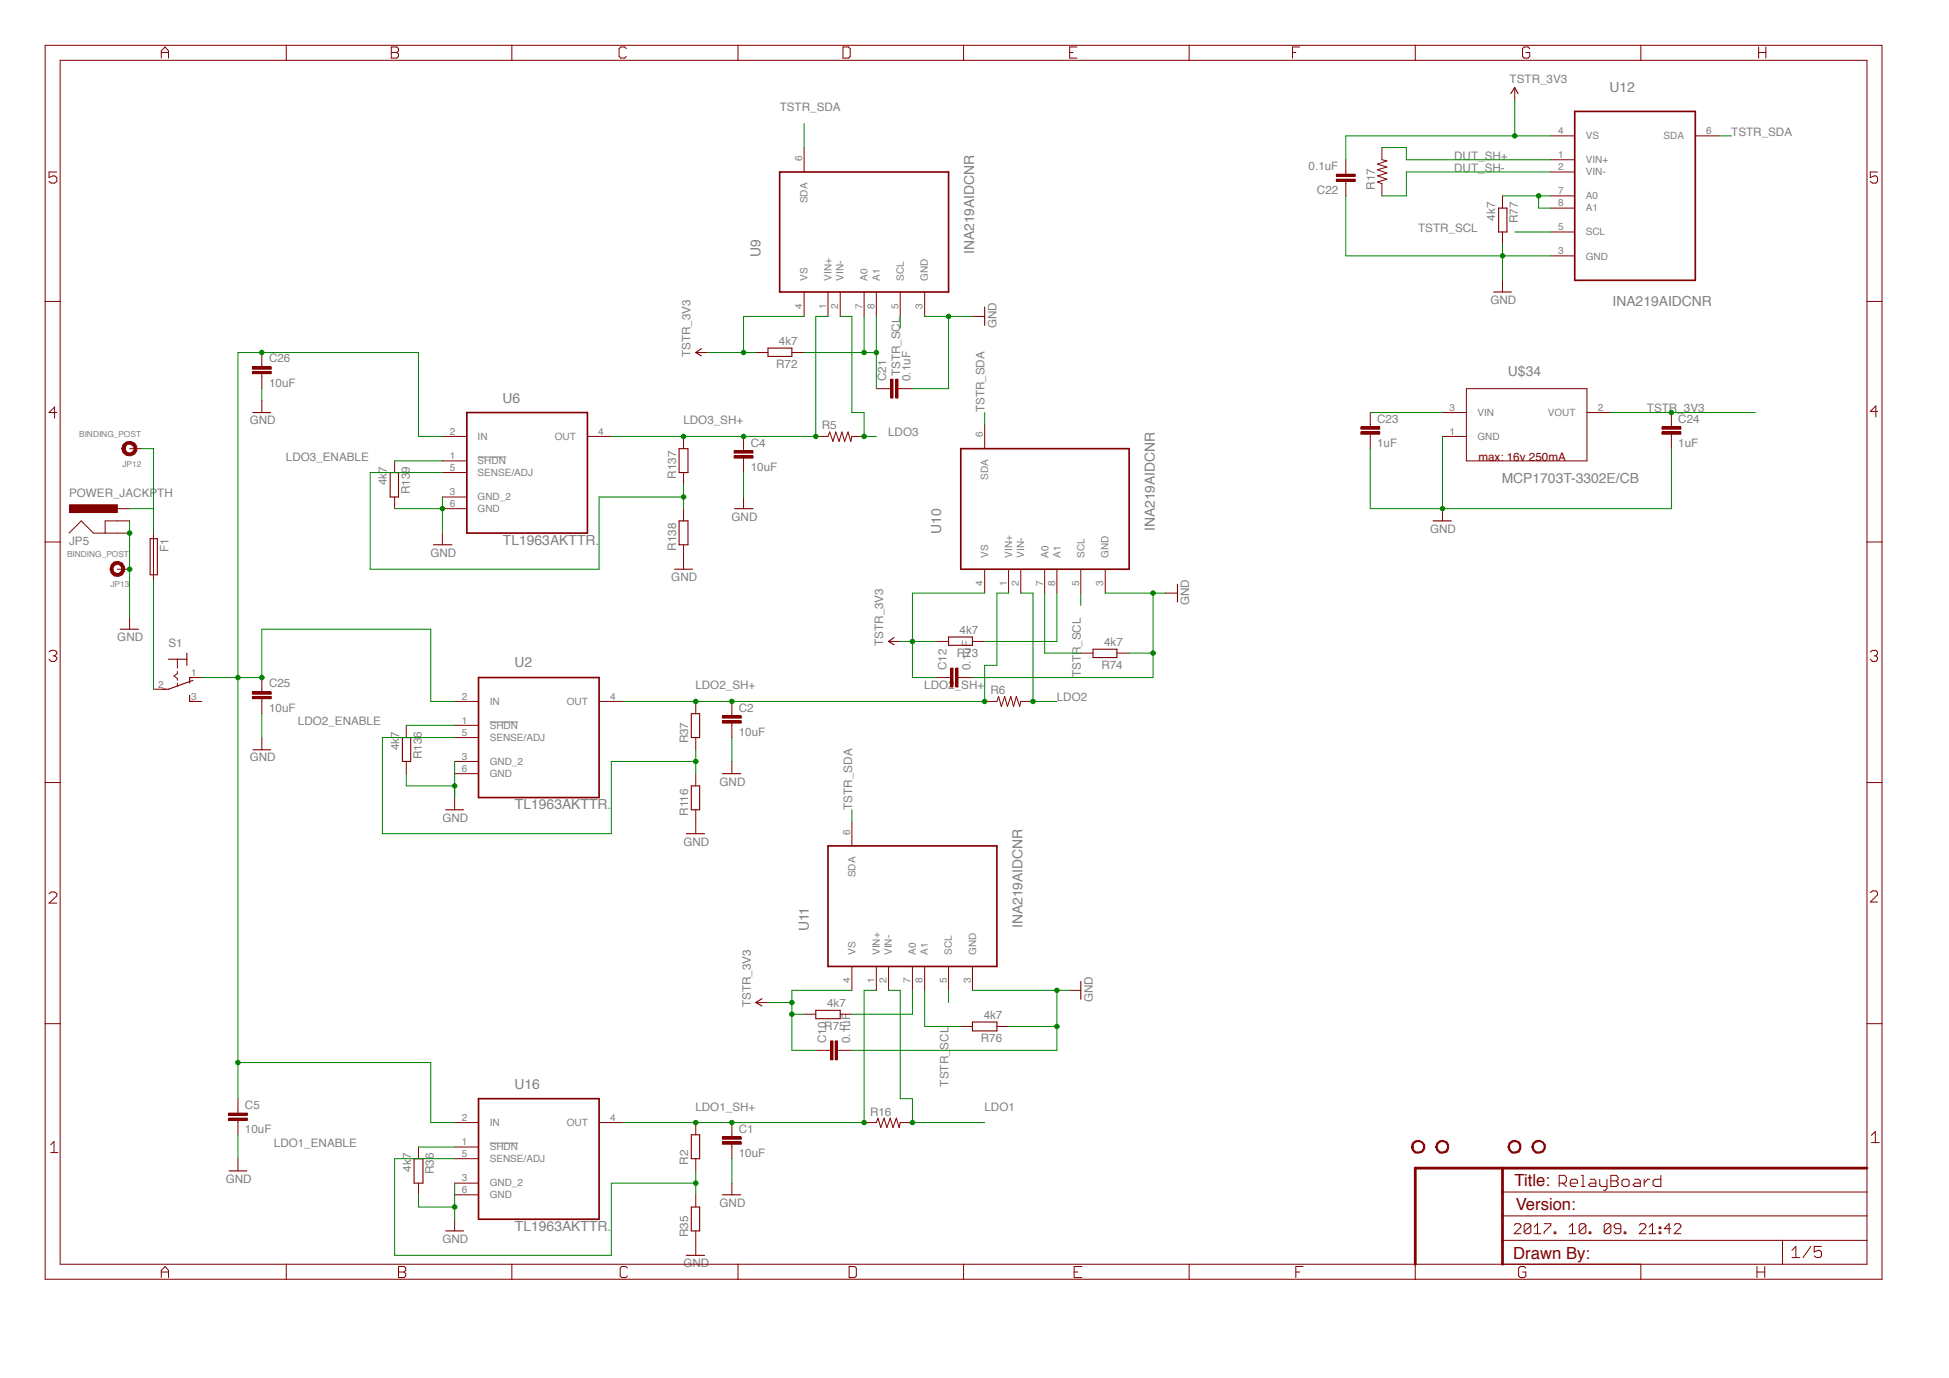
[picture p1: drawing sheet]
<svg xmlns="http://www.w3.org/2000/svg" width="297mm" height="210mm" viewBox="0 0 297 210" stroke-linecap="round" stroke-linejoin="round" font-family="sans-serif">
<path d="M72.8 69.6h4.4M74.6 110h4.3M74.6 174.2h4.3" fill="none" stroke="#808080" stroke-width=".15"/>
<path d="M34.9 178.4h2.7" fill="none" stroke="#820000" stroke-width=".17"/>
<path d="M17.9 79.4h-1.9v1.8M10.5 81.2l1.9-1.8 1.8 1.8h3.7M36.3 176.6v1.8" fill="none" stroke="#820000" stroke-width=".15"/>
<path d="M10.6 76.9h7.3v1.2h-7.3z" fill="#820000"/>
<g fill="none" stroke="#820000" stroke-width=".15">
<path d="M6.9 6.9h279.9v188.1h-279.9zM9.2 9.2h275.3v183.5h-275.3zM24.6 8.9v-1.1l.6-.6 .5 .6v1.1M24.6 8h1.1M43.6 6.9v2.3M59.6 7.2h.9l.2 .2v.4l-.2 .2 .2 .3v.3l-.2 .3h-.9zM59.6 8h.9M78 6.9v2.3M95.4 7.4l-.2-.2h-.6l-.3 .2v1.2l.3 .3h.6l.2-.3M112.5 6.9v2.3M128.5 7.2h.8l.3 .2v1.2l-.3 .3h-.8zM146.8 6.9v2.3"/>
<path d="M163 8h.5M164.1 7.2h-1.1v1.7h1.1M181.2 6.9v2.3M197 8h.5M198.1 7.2h-1.1v1.7M215.7 6.9v2.3M230.8 13.3v1.9M233.1 7.4l-.2-.2h-.6l-.3 .2v1.2l.3 .3h.6l.2-.3v-.6h-.6M250 6.9v2.3M268 7.2v1.7M268 8h1.1M269.1 7.2v1.7"/>
<path d="M8.7 26.2h-1.2v.9l.6-.3h.2l.4 .3v.5l-.4 .3h-.5l-.3-.3M122.5 22.5v3.7M203.6 26.5h2.9v.4h-2.9zM203.6 27.3h2.9v.3h-2.9zM205.1 24.3v2.2M205.1 27.6v2.3M210.6 22.5v1.8l.7 .2-1.4 .5 1.4 .4-1.4 .5 1.4 .5-1.4 .4 1.4 .5-1.4 .4 .7 .3v1.9M236.3 20.7h3.7M236.3 24.3h3.7M236.3 26.2h3.7M236.3 29.9h3.7M236.3 31.7h3.7"/>
<path d="M236.3 35.4h3.7M236.3 39h3.7M258.3 20.7h3.7M286.1 26.2h-1.1v.9l.6-.3h.3l.2 .3v.5l-.2 .3h-.6l-.3-.3M6.9 45.9h2.3M38.5 56.6h2.8v.3h-2.8zM38.5 55.9h2.8v.4h-2.8zM39.9 53.7v2.2M39.9 57v2.2M106 53.7h1.8M122.5 44.5v3.7M126.2 44.5v3.7"/>
<path d="M128 44.5v3.7M131.7 44.5v3.7M133.5 44.5v3.7M133.5 59.2h2.2M135.7 57.8h.4v2.9h-.4zM136.5 57.8h.3v2.9h-.3zM136.8 59.2h2.2M137.2 44.5v3.7M140.9 44.5v3.7M148.2 48.2h1.9M223.5 59.2h18.3v11h-18.3zM229 42.7v1.8"/>
<path d="M284.5 45.9h2.3M8.7 62.9h-1.2l.8-.9v1.7M10.6 76.9h7.3v1.2h-7.3zM17.9 79.4h1.8M17.9 77.5h1.8M39.9 61v1.9M60.1 70.2v1.8M60.1 75.7v1.8M67.4 77.5h3.7M67.4 66.5h3.7M67.4 70.2h3.7M67.4 72h3.7"/>
<path d="M67.4 75.7h3.7M89.5 66.5h3.7M104.2 66.5v1.9M104.2 72v1.9M104.2 77.5v1.9M111.9 69.5h2.8v.3h-2.8zM111.9 68.7h2.8v.4h-2.8zM113.3 66.5v2.2M113.3 69.8v2.2M113.3 75.7v1.8M124.3 66.5h1.9l.2-.7 .5 1.5 .5-1.5 .5 1.5 .4-1.5 .4 1.5 .5-1.5 .4 1.5 .2-.8h1.9M150.1 64.7v3.7"/>
<path d="M207.4 65.8h2.8v.4h-2.8zM207.4 65.1h2.8v.3h-2.8zM208.8 62.9v2.2M208.8 66.2v2.2M219.8 66.5h3.7M219.8 62.9h3.7M219.8 77.5v1.9M241.8 62.9h3.7M253.3 65.8h2.8v.4h-2.8zM253.3 65.1h2.8v.3h-2.8zM254.7 62.9v2.2M254.7 66.2v2.2"/>
<path d="M286.1 62.7h-1.1l.9-.8v1.6M6.9 82.6h2.3M7.5 99.4l.3-.3h.5l.4 .3v.2l-.4 .4M8.1 100h.2M8.3 100l.4 .2v.3l-.4 .3h-.5l-.3-.3M17.9 81.2h1.8M19.7 94v1.9M23.4 81.2v7.3M67.4 81.2v1.8M104.2 83v3.7M135.4 97.8h1.8M150.1 86.7v3.7"/>
<path d="M153.7 86.7v3.7M155.6 86.7v3.7M159.2 86.7v3.7M161.1 86.7v3.7M164.7 86.7v3.7M168.4 86.7v3.7M177.6 90.4h1.8M284.5 82.6h2.3M285 99.4l.3-.3h.6l.2 .3v.2l-.2 .4M285.6 100h.3M285.9 100l.2 .2v.3l-.2 .3h-.6l-.3-.3M6.9 119.3h2.3"/>
<path d="M23.4 105h1.9M27 100.5v1.3M27 102.3v.4l-.5 .3 .5 .4v.3M27 104.1v.5M28.9 106.9h1.9M28.9 103.3h1.9M38.5 106.1h2.8v.4h-2.8zM38.5 105.5h2.8v.3h-2.8zM39.9 103.3v2.2M39.9 106.6v2.2M39.9 112.4v1.9M61.9 110.5v1.9"/>
<path d="M61.9 116v1.9M69.3 106.9h3.6M69.3 110.5h3.6M69.3 112.4h3.6M69.3 116h3.6M69.3 117.9h3.6M91.3 106.9h3.7M106 106.9v1.9M106 112.4v1.9M106 117.9v1.9M110.1 109.9h2.9v.3h-2.9zM110.1 109.1h2.9v.3h-2.9z"/>
<path d="M111.5 106.9v2.2M111.5 110.2v2.2M111.5 116v1.9M142.7 103.3h2.2M144.9 101.8h.3v2.9h-.3zM145.6 101.8h.4v2.9h-.4zM146 103.3h2.2M150.1 106.9h1.8l.3-.8 .4 1.6 .5-1.6 .4 1.6 .5-1.6 .5 1.6 .4-1.6 .5 1.6 .2-.8h1.8M284.5 119.3h2.3M7.5 136.2l.3-.3h.5l.4 .3v.3l-1.2 1.1h1.2M69.3 121.5v1.9M106 123.4v3.6"/>
<path d="M129.8 125.3v3.6M285 136l.3-.2h.6l.2 .2v.4l-1.1 1.1h1.1M6.9 156h2.3M115.2 152.8h1.8M126.6 158.6h.3v2.9h-.3zM127.3 158.6h.3v2.9h-.3zM129.8 147.3v3.6M133.5 147.3v3.6M135.4 147.3v3.6M139 147.3v3.6M140.9 147.3v3.6M144.5 147.3v3.6"/>
<path d="M148.2 147.3v3.6M162.9 150.9h1.8M284.5 156h2.3M7.7 174.5l.5-.5v1.6M7.7 175.6h1.1M34.8 170.4h2.9v.3h-2.9zM34.8 169.6h2.9v.4h-2.9zM36.3 167.4v2.2M36.3 170.7v2.2M63.8 174.8v1.8M69.3 171.1h3.6M69.3 174.8h3.6"/>
<path d="M69.3 176.6h3.6M91.3 171.1h3.7M106 171.1v1.8M106 176.6v1.8M110.1 174h2.9v.4h-2.9zM110.1 173.3h2.9v.3h-2.9zM111.5 171.1v2.2M111.5 174.4v2.2M124.3 160.1h2.2M127.6 160.1h2.2M131.7 171.1h1.8l.3-.7 .4 1.4 .5-1.4 .4 1.4 .6-1.4 .4 1.4 .5-1.4 .4 1.4 .2-.7h1.8M241 179.1h.2v1.7"/>
<path d="M242.3 179.7h.6l.3 .3v.8h-.9l-.2-.2 .2-.3h.9M243.8 179.7v.9l.2 .2h.9M244.9 179.7v1.4l-.3 .3h-.2M245.5 179.1h.8l.3 .4v.2l-.3 .3 .3 .3v.3l-.3 .2h-.8zM245.5 180h.8M247.2 180l.2-.3h.6l.3 .3v.6l-.3 .2h-.6l-.2-.2zM249.1 179.7h.6l.3 .3v.8h-.9l-.2-.2 .2-.3h.9M250.5 179.7v1.1M251.4 179.7h-.3l-.6 .6M253.1 179.1v1.7h-.9l-.3-.2v-.6l.3-.3h.9M285.2 173l.6-.6v1.7M285.2 174.1h1.2"/>
<path d="M24.6 194.7v-1.1l.6-.6 .5 .6v1.1M24.6 193.8h1.1M43.6 192.7v2.3M60.7 193.8h.9M60.7 193h.9l.2 .3v.3l-.2 .2 .2 .3v.3l-.2 .3h-.9zM63.8 180.3v1.8M69.3 180.3h3.6M69.3 182.1h3.6M69.3 185.8v1.8M78 192.7v2.3M95.6 193.3l-.2-.3h-.6l-.3 .3v1.1l.3 .3h.6l.2-.3M106 182.1v1.8"/>
<path d="M106 187.6v3.7M111.5 180.3v1.8M112.5 192.7v2.3M129.4 193h.8l.3 .3v1.1l-.3 .3h-.8zM146.8 192.7v2.3M163.7 193.8h.6M164.9 193h-1.2v1.7h1.2M181.2 192.7v2.3M197.5 193.8h.6M198.6 193h-1.1v1.7M215.7 192.7v2.3M229 189h55.5"/>
<path d="M229 185.3h55.5M229 181.7h55.5M230.7 186.7l.3-.2h.5l.3 .2v.3l-1.1 1h1.1M232.5 193.3l-.2-.3h-.6l-.3 .3v1.1l.3 .3h.6l.2-.3v-.6h-.5M233.3 186.7v1.1l-.3 .2h-.5l-.2-.2M233.3 186.7l-.3-.2h-.5l-.2 .2v1.1M233.3 186.7l-1 1.1M233.8 188h1M233.8 187l.5-.5v1.5M235.3 186.5h1v.2l-1 1.1v.2M236.8 187.8h.3v.2h-.3zM237.6 180.3h.8l.3-.3v-.5l-.3-.4h-.8v1.7"/>
<path d="M238.1 180.3l.6 .5M239.1 188h1M239.1 187l.5-.5v1.5M239.3 180.3h1.1v-.3l-.3-.3h-.6l-.2 .3v.6l.2 .2h.6M241 180.8h.5M241.7 186.7v1.1l-.3 .2h-.5l-.3-.2M241.7 186.7l-.3-.2h-.5l-.3 .2v1.1M241.7 186.7l-1.1 1.1M242.2 187.8h.2v.2h-.2zM245.5 186.7l-.3-.2h-.5l-.2 .2v1.1M245.5 186.7v1.1l-.3 .2h-.5l-.2-.2M245.5 186.7l-1 1.1"/>
<path d="M247 187.2h-.8l-.2-.2v-.3l.2-.2h.5l.3 .2v1.1l-.3 .2h-.5l-.2-.2M247.5 187.8h.3v.2h-.3zM249.8 186.7l.2-.2h.5l.3 .2v.3l-1 1h1M250 192.7v2.3M251.3 188h1M251.3 187l.5-.5v1.5M252.8 187h.3v.2h-.3zM252.8 187.8h.3v.2h-.3zM254.6 187.2h-1l.8-.7v1.5M255.1 186.7l.3-.2h.5l.2 .2v.3l-1 1h1M267.7 193.8h1.2M267.7 193v1.7"/>
<path d="M268.9 193v1.7M271.6 189v3.7M273.1 190.5l.6-.5v1.6M273.1 191.6h1.2M275.9 190l-1.1 1.6M277.6 190h-1.1v.8l.6-.3h.2l.3 .3v.6l-.3 .2h-.5l-.3-.2"/>
</g>
<g fill="none" stroke="#820000" stroke-width=".17">
<path d="M230.2 14.3l.6-1 .5 1M106.9 53.1l-.9 .6 .9 .5M150.1 46.8v2.8M227.6 44.5h2.7M38.5 62.9h2.8M59.5 72h1.2v3.7h-1.2zM103.5 79.4h1.3v3.6h-1.3zM103.5 68.4h1.3v3.6h-1.3zM112 77.5h2.7M218.4 79.4h2.8M18.3 95.9h2.8M22.9 82.1h1.1v5.5h-1.1z"/>
<path d="M28.5 99.5v1.9M66.1 83h2.8M102.8 86.7h2.7M136.2 97.2l-.8 .6 .8 .5M179.4 89v2.7M25.7 100.5h2.8M28.9 106v.9h.5M29.4 103.7l-3.7 1.3h-1M29.4 103.3h-.5v.8M38.5 114.3h2.8M61.3 112.4h1.3v3.6h-1.3zM105.3 108.8h1.3v3.6h-1.3z"/>
<path d="M105.3 119.8h1.3v3.6h-1.3zM110.1 117.9h2.8M67.9 123.4h2.7M104.6 127h2.8M116.1 152.2l-.9 .6 .9 .5M164.7 149.6v2.7M63.1 176.6h1.4v3.7h-1.4zM105.3 172.9h1.3v3.7h-1.3zM67.9 187.6h2.7M104.6 191.3h2.8M105.3 183.9h1.3v3.7h-1.3zM110.1 182.1h2.8"/>
</g>
<g fill="none" stroke="#820000" stroke-width=".34">
<path d="M203.6 26.7h2.9M203.6 27.5h2.9M38.4 56.8h2.9M38.4 56.1h2.9M135.9 57.8v2.8M136.7 57.8v2.8M111.8 69.6h2.9M111.8 68.9h2.9M207.3 66h2.9M207.3 65.2h2.9M253.2 66h2.9M253.2 65.2h2.9"/>
<path d="M38.4 106.3h2.9M38.4 105.6h2.9M110.1 110h2.8M110.1 109.2h2.8M145 101.8v2.9M145.8 101.8v2.9M126.7 158.6v2.9M127.4 158.6v2.9M34.8 170.5h2.9M34.8 169.8h2.9M110.1 174.2h2.8M110.1 173.4h2.8"/>
</g>
<path d="M240 17h18.3v25.7h-18.3zM118.8 26.2h25.7v18.3h-25.7zM71.1 62.9h18.4v18.3h-18.4zM146.4 68.4h25.7v18.3h-25.7zM72.9 103.3h18.4v18.2h-18.4zM126.2 128.9h25.7v18.4h-25.7zM72.9 167.4h18.4v18.4h-18.4z" fill="none" stroke="#820000" stroke-width=".25"/>
<path d="M229 178v14.7M284.5 178h-68.8v14.7" fill="none" stroke="#820000" stroke-width=".42"/>
<path d="M215.2 174.2a1.03 1.03 0 0 1 1.5-.2 1.03 1.03 0 0 1 0 1.5l-.5 .2h-.6l-.4-.4-.1-.5h.2l.1-.5 .3-.3 .5-.1 .5 .2 .2 .4v.4a.87 .87 0 0 1-1.5 .3l-.1-.4h-.2z" fill-rule="evenodd" fill="#820000"/>
<path d="M215.2 174.2a1.03 1.03 0 0 1 1.6-.2 1.03 1.03 0 0 1 0 1.6l-.5 .1h-.6l-.5-.4-.1-.5h.2l.1-.5 .4-.3h.5l.4 .1 .2 .4v.5a.87 .87 0 0 1-1.5 .2l-.1-.4h-.2z" fill="none" stroke="#820000" stroke-width=".15"/>
<path d="M218.9 174.2l.5-.4h.5l.6 .2 .2 .4v.6l-.2 .5-.6 .2h-.5l-.5-.4-.1-.5h.1l.2-.5 .4-.3 .4-.1 .4 .2 .3 .4a.85 .85 0 0 1-1.1 1l-.4-.3-.2-.4h-.1z" fill-rule="evenodd" fill="#820000"/>
<path d="M219 174.2l.4-.3 .5-.1 .6 .2 .2 .5v.6l-.2 .5-.6 .1h-.5l-.4-.4-.2-.5h.2l.1-.5 .4-.3h.4l.4 .1 .3 .4a.85 .85 0 0 1-1.1 1.1l-.4-.4-.1-.4h-.2z" fill="none" stroke="#820000" stroke-width=".15"/>
<path d="M230 174.2l.4-.4h.5l.6 .2 .2 .4v.6l-.2 .5-.6 .2h-.5l-.4-.4-.2-.5h.2l.1-.5 .4-.3 .4-.1 .4 .2 .3 .4a.85 .85 0 0 1-1.1 1l-.4-.3-.1-.4h-.2z" fill-rule="evenodd" fill="#820000"/>
<path d="M230 174.2l.4-.3 .5-.1 .6 .2 .3 .5v.6l-.3 .5-.6 .1h-.5l-.4-.4-.2-.5h.2l.1-.5 .4-.3h.4l.4 .1 .3 .4a.85 .85 0 0 1-1.1 1.1l-.4-.4-.1-.4h-.2z" fill="none" stroke="#820000" stroke-width=".15"/>
<path d="M233.6 174.2a1.03 1.03 0 0 1 1.5-.2 1.03 1.03 0 0 1 0 1.5l-.5 .2h-.6l-.4-.4-.2-.5h.2a.91 .91 0 0 1 1.4-.7l.3 .4v.4a.87 .87 0 0 1-.9 .6 .87 .87 0 0 1-.8-.7h-.2z" fill-rule="evenodd" fill="#820000"/>
<g fill="none" stroke="#820000" stroke-width=".15">
<path d="M229 29.9v1.8M229 35.4v1.8M115.2 53.7h1.8M120.7 53.7h1.8M19.7 68.4h1.8M142.7 97.8h1.8M148.2 97.8h1.9M164.7 99.5h1.9M170.2 99.5h1.9M122.5 154.6h1.8M128 154.6h1.8M146.4 156.4h1.8"/>
<path d="M151.9 156.4h1.8M233.6 174.2a1.03 1.03 0 0 1 1.5-.2 1.03 1.03 0 0 1 0 1.6l-.5 .1h-.6l-.4-.4-.2-.5h.2a.91 .91 0 0 1 1.5-.7l.2 .4v.5a.87 .87 0 0 1-.9 .6 .87 .87 0 0 1-.8-.8h-.2z"/>
</g>
<path d="M228.4 31.7h1.2v3.7h-1.2zM117 53h3.7v1.3h-3.7zM144.5 97.1h3.7v1.2h-3.7zM166.6 98.9h3.6v1.3h-3.6zM124.3 154h3.7v1.2h-3.7zM148.2 155.7h3.7v1.4h-3.7z" fill="none" stroke="#820000" stroke-width=".17"/>
<path d="M18.7 67.8a1.17 1.17 0 0 1 1.5-.5 1.17 1.17 0 0 1 .6 1.4 1.18 1.18 0 0 1-1.3 .8 1.18 1.18 0 0 1-1-1.1h.5l.4-.7a.79 .79 0 0 1 1 .8l-.2 .4-.4 .1-.4-.1-.3-.2-.1-.3h-.5z" fill-rule="evenodd" fill="#820000"/>
<path d="M18.7 67.8a1.17 1.17 0 0 1 1.5-.4 1.17 1.17 0 0 1 .6 1.3 1.18 1.18 0 0 1-1.2 .8 1.18 1.18 0 0 1-1-1.1h.5l.3-.7a.79 .79 0 0 1 1 .8l-.2 .4-.4 .2-.4-.1-.2-.3-.1-.3h-.5zM17.9 86.7h1.8" fill="none" stroke="#820000" stroke-width=".15"/>
<path d="M17.4 85.6l.6-.1a1.16 1.16 0 0 1 1 1.5 1.16 1.16 0 0 1-1.6 .7l-.5-.4-.1-.6h.4l.1-.4 .6-.3 .4 .1 .2 .4v.4l-.2 .3-.4 .2-.6-.3-.1-.4h-.4l.1-.7z" fill-rule="evenodd" fill="#820000"/>
<path d="M17 86.1l.4-.5h.7a1.16 1.16 0 0 1 .9 1.4 1.16 1.16 0 0 1-1.6 .8l-.4-.5-.2-.6h.4l.1-.4 .7-.3 .3 .2 .3 .3v.4l-.3 .4-.3 .1-.4-.1-.3-.2-.1-.4h-.4z" fill="none" stroke="#820000" stroke-width=".15"/>
<path d="M19.7 79.4v7.3M36.3 172.9v3.7" fill="none" stroke="#008100" stroke-width=".15"/>
<circle cx="19.7" cy="81.2" r=".34" fill="#008100"/>
<g fill="none" stroke="#008100" stroke-width=".15">
<path d="M19.7 86.7v7.3"/>
<circle cx="19.7" cy="81.2" r=".34"/>
</g>
<circle cx="19.7" cy="86.7" r=".34" fill="#008100"/>
<g fill="none" stroke="#008100" stroke-width=".15">
<path d="M236.3 39h-7.3v3.7"/>
<circle cx="19.7" cy="86.7" r=".34"/>
</g>
<circle cx="228.9" cy="39" r=".34" fill="#008100"/>
<g fill="none" stroke="#008100" stroke-width=".15">
<path d="M205.1 29.9v9.1h23.9v-1.8M148.2 150.9h14.7M153.7 156.4h7.4M161.1 150.9v9.2h-31.3"/>
<circle cx="229" cy="39" r=".34"/>
</g>
<circle cx="161" cy="156.4" r=".34" fill="#008100"/>
<circle cx="161.1" cy="156.4" r=".34" fill="none" stroke="#008100" stroke-width=".15"/>
<circle cx="161" cy="150.9" r=".34" fill="#008100"/>
<g fill="none" stroke="#008100" stroke-width=".15">
<path d="M168.4 90.4h9.2M172.1 99.5h3.6M175.7 90.4v12.9h-27.5"/>
<circle cx="161.1" cy="150.9" r=".34"/>
</g>
<circle cx="175.7" cy="99.5" r=".34" fill="#008100"/>
<circle cx="175.7" cy="99.5" r=".34" fill="none" stroke="#008100" stroke-width=".15"/>
<circle cx="175.7" cy="90.4" r=".34" fill="#008100"/>
<g fill="none" stroke="#008100" stroke-width=".15">
<path d="M140.9 48.2h7.3M144.5 48.2v11h-5.5"/>
<circle cx="175.7" cy="90.4" r=".34"/>
</g>
<circle cx="144.5" cy="48.2" r=".34" fill="#008100"/>
<g fill="none" stroke="#008100" stroke-width=".15">
<path d="M208.8 68.4v9.1h45.9v-9.1M219.8 66.5v11"/>
<circle cx="144.5" cy="48.2" r=".34"/>
</g>
<circle cx="219.8" cy="77.5" r=".34" fill="#008100"/>
<g fill="none" stroke="#008100" stroke-width=".15">
<path d="M63.8 182.1v1.8h5.5M69.3 180.3v5.5"/>
<circle cx="219.8" cy="77.5" r=".34"/>
</g>
<circle cx="69.3" cy="183.9" r=".34" fill="#008100"/>
<g fill="none" stroke="#008100" stroke-width=".15">
<path d="M61.9 117.9v1.9h7.4M69.3 116v5.5"/>
<circle cx="69.3" cy="183.9" r=".34"/>
</g>
<circle cx="69.3" cy="119.7" r=".34" fill="#008100"/>
<g fill="none" stroke="#008100" stroke-width=".15">
<path d="M60.1 77.5h7.3M67.4 75.7v5.5"/>
<circle cx="69.3" cy="119.8" r=".34"/>
</g>
<circle cx="67.4" cy="77.5" r=".34" fill="#008100"/>
<g fill="none" stroke="#008100" stroke-width=".15">
<path d="M39.9 59.2v1.8M113.3 72v3.7M39.9 108.8v3.6M111.5 112.4v3.6M135.4 150.9h1.8v16.5h1.8v3.7h11.1M111.5 176.6v3.7"/>
<circle cx="67.4" cy="77.5" r=".34"/>
</g>
<circle cx="139" cy="171.1" r=".34" fill="#008100"/>
<g fill="none" stroke="#008100" stroke-width=".15">
<path d="M153.7 90.4h-1.8v11h-1.8v5.5"/>
<circle cx="139" cy="171.1" r=".34"/>
</g>
<circle cx="150" cy="106.9" r=".34" fill="#008100"/>
<g fill="none" stroke="#008100" stroke-width=".15">
<path d="M95 106.9h16.5"/>
<circle cx="150.1" cy="106.9" r=".34"/>
</g>
<circle cx="106" cy="106.9" r=".34" fill="#008100"/>
<circle cx="106" cy="106.9" r=".34" fill="none" stroke="#008100" stroke-width=".15"/>
<circle cx="111.5" cy="106.9" r=".34" fill="#008100"/>
<g fill="none" stroke="#008100" stroke-width=".15">
<path d="M128 48.2h1.8v14.7h1.9v3.6h1.8M111.5 106.9h38.6"/>
<circle cx="111.5" cy="106.9" r=".34"/>
</g>
<circle cx="131.7" cy="66.5" r=".34" fill="#008100"/>
<g fill="none" stroke="#008100" stroke-width=".15">
<path d="M122.5 18.8v3.7M230.8 15.2v5.5M210.6 22.5h3.7v1.8h22M230.8 35.4h5.5M236.3 26.2h-22v3.7h-3.7M236.3 20.7h-31.2v3.6M262 20.7h1.8M137.2 48.2v1.8M150.1 62.9v1.8M164.7 90.4v1.8M129.8 123.4v1.9M144.5 150.9v1.9"/>
<circle cx="131.7" cy="66.5" r=".34"/>
</g>
<circle cx="230.8" cy="20.7" r=".34" fill="#008100"/>
<g fill="none" stroke="#008100" stroke-width=".15">
<path d="M117 152.8h3.7v7.3h3.6M120.7 154.6h1.8"/>
<circle cx="230.8" cy="20.7" r=".34"/>
</g>
<circle cx="120.6" cy="154.5" r=".34" fill="#008100"/>
<g fill="none" stroke="#008100" stroke-width=".15">
<path d="M129.8 150.9h-9.1v1.9"/>
<circle cx="120.7" cy="154.6" r=".34"/>
</g>
<circle cx="120.6" cy="152.8" r=".34" fill="#008100"/>
<g fill="none" stroke="#008100" stroke-width=".15">
<path d="M137.2 97.8h5.5M150.1 90.4h-11.1v12.9h3.7"/>
<circle cx="120.7" cy="152.8" r=".34"/>
</g>
<circle cx="139" cy="97.7" r=".34" fill="#008100"/>
<g fill="none" stroke="#008100" stroke-width=".15">
<path d="M131.7 48.2v5.5M133.5 48.2v5.5h-11"/>
<circle cx="139" cy="97.8" r=".34"/>
</g>
<circle cx="131.7" cy="53.7" r=".34" fill="#008100"/>
<g fill="none" stroke="#008100" stroke-width=".15">
<path d="M133.5 53.7v5.5"/>
<circle cx="131.7" cy="53.7" r=".34"/>
</g>
<circle cx="133.5" cy="53.7" r=".34" fill="#008100"/>
<g fill="none" stroke="#008100" stroke-width=".15">
<path d="M245.5 62.9h9.2"/>
<circle cx="133.5" cy="53.7" r=".34"/>
</g>
<circle cx="254.7" cy="62.8" r=".34" fill="#008100"/>
<g fill="none" stroke="#008100" stroke-width=".15">
<path d="M254.7 62.9h12.8M133.5 150.9h-1.8v20.2h-25.7"/>
<circle cx="254.7" cy="62.9" r=".34"/>
</g>
<circle cx="131.7" cy="171.1" r=".34" fill="#008100"/>
<g fill="none" stroke="#008100" stroke-width=".15">
<path d="M95 171.1h11"/>
<circle cx="131.7" cy="171.1" r=".34"/>
</g>
<circle cx="106" cy="171.1" r=".34" fill="#008100"/>
<circle cx="106" cy="171.1" r=".34" fill="none" stroke="#008100" stroke-width=".15"/>
<circle cx="111.5" cy="171.1" r=".34" fill="#008100"/>
<g fill="none" stroke="#008100" stroke-width=".15">
<path d="M155.6 90.4h1.8v16.5h3.7"/>
<circle cx="111.5" cy="171.1" r=".34"/>
</g>
<circle cx="157.4" cy="106.9" r=".34" fill="#008100"/>
<g fill="none" stroke="#008100" stroke-width=".15">
<path d="M126.2 48.2h-1.9v18.3h-20.1"/>
<circle cx="157.4" cy="106.9" r=".34"/>
</g>
<circle cx="124.3" cy="66.5" r=".34" fill="#008100"/>
<g fill="none" stroke="#008100" stroke-width=".15">
<path d="M93.2 66.5h11"/>
<circle cx="124.3" cy="66.5" r=".34"/>
</g>
<circle cx="104.1" cy="66.5" r=".34" fill="#008100"/>
<circle cx="104.2" cy="66.5" r=".34" fill="none" stroke="#008100" stroke-width=".15"/>
<circle cx="113.3" cy="66.5" r=".34" fill="#008100"/>
<g fill="none" stroke="#008100" stroke-width=".15">
<path d="M208.8 62.9h11M69.3 176.6h-9.2v14.7h33.1v-11h12.8M106 178.4v3.7"/>
<circle cx="113.3" cy="66.5" r=".34"/>
</g>
<circle cx="106" cy="180.3" r=".34" fill="#008100"/>
<g fill="none" stroke="#008100" stroke-width=".15">
<path d="M39.9 53.7h-3.6v113.7M63.8 174.8h5.5"/>
<circle cx="106" cy="180.3" r=".34"/>
</g>
<circle cx="36.2" cy="103.2" r=".34" fill="#008100"/>
<g fill="none" stroke="#008100" stroke-width=".15">
<path d="M39.9 53.7h23.9v12.8h3.6M36.3 103.3h3.6v-7.4h25.7v11h3.7M36.3 161.9h29.3v9.2h3.7"/>
<circle cx="36.3" cy="103.3" r=".34"/>
</g>
<circle cx="39.9" cy="53.7" r=".34" fill="#008100"/>
<circle cx="39.9" cy="53.7" r=".34" fill="none" stroke="#008100" stroke-width=".15"/>
<circle cx="39.9" cy="103.2" r=".34" fill="#008100"/>
<circle cx="39.9" cy="103.3" r=".34" fill="none" stroke="#008100" stroke-width=".15"/>
<circle cx="36.2" cy="161.9" r=".34" fill="#008100"/>
<g fill="none" stroke="#008100" stroke-width=".15">
<path d="M30.8 103.3h5.5M69.3 112.4h-11v14.6h34.9v-11h12.8M106 114.3v3.6"/>
<circle cx="36.3" cy="161.9" r=".34"/>
</g>
<circle cx="106" cy="116" r=".34" fill="#008100"/>
<g fill="none" stroke="#008100" stroke-width=".15">
<path d="M67.4 72h-11v14.7h34.9v-11h12.9M104.2 73.9v3.6"/>
<circle cx="106" cy="116" r=".34"/>
</g>
<circle cx="104.1" cy="75.7" r=".34" fill="#008100"/>
<g fill="none" stroke="#008100" stroke-width=".15">
<path d="M122.5 48.2h-9.2v5.5h1.9M19.7 77.5h3.7M21.5 68.4h1.9v12.8M60.1 70.2h7.3M23.4 88.5v16.5M61.9 110.5h7.4"/>
<circle cx="104.2" cy="75.7" r=".34"/>
</g>
<circle cx="113.3" cy="53.7" r=".34" fill="#008100"/>
<g fill="none" stroke="#008100" stroke-width=".15">
<path d="M229 29.9h7.3M234.5 29.9v1.8h1.8M107.8 53.7h5.5M159.2 90.4v9.1h5.5M161.1 90.4v7.4h-11M139 150.9v3.7h-9.2M140.9 150.9v5.5h5.5"/>
<circle cx="113.3" cy="53.7" r=".34"/>
</g>
<circle cx="234.4" cy="29.8" r=".34" fill="#008100"/>
<circle cx="234.5" cy="29.9" r=".34" fill="none" stroke="#008100" stroke-width=".15"/>
<g font-size="2.5" fill="#820000">
<text x="230.8" y="180.8">Title:</text>
<text x="231" y="184.5">Version:</text>
<text x="230.6" y="191.8">Drawn By:</text>
</g>
<g font-size="2.1" fill="#808080">
<text x="245.3" y="14.1">U12</text>
<text x="115.9" y="39.2" transform="rotate(-90 115.9 39.2)">U9</text>
<text x="148.5" y="38.7" transform="rotate(-90 148.5 38.7)">INA219AIDCNR</text>
<text x="245.7" y="46.6">INA219AIDCNR</text>
<text x="229.8" y="57.4">U$34</text>
<text x="76.6" y="61.4">U6</text>
<text x="228.8" y="73.6">MCP1703T-3302E/CB</text>
<text x="76.6" y="83">TL1963AKTTR.</text>
<text x="143.4" y="81.4" transform="rotate(-90 143.4 81.4)">U10</text>
<text x="176" y="80.9" transform="rotate(-90 176 80.9)">INA219AIDCNR</text>
<text x="78.4" y="101.7">U2</text>
<text x="78.5" y="123.3">TL1963AKTTR.</text>
<text x="123.2" y="141.9" transform="rotate(-90 123.2 141.9)">U11</text>
<text x="155.8" y="141.5" transform="rotate(-90 155.8 141.5)">INA219AIDCNR</text>
<text x="78.4" y="165.9">U16</text>
<text x="78.5" y="187.6">TL1963AKTTR.</text>
</g>
<g font-size="1.8" fill="#808080">
<text x="118.8" y="17">TSTR_SDA</text>
<text x="230" y="12.6">TSTR_3V3</text>
<text x="263.8" y="20.7">TSTR_SDA</text>
<text x="199.4" y="25.9">0.1uF</text>
<text x="200.7" y="29.5">C22</text>
<text x="209.5" y="28.9" transform="rotate(-90 209.5 28.9)">R17</text>
<text x="221.6" y="26.2">DUT_SH-</text>
<text x="221.6" y="24.3">DUT_SH+</text>
<text x="216.1" y="35.3">TSTR_SCL</text>
<text x="227.8" y="33.6" transform="rotate(-90 227.8 33.6)">4k7</text>
<text x="231.3" y="34" transform="rotate(-90 231.3 34)">R77</text>
<text x="227.1" y="46.3">GND</text>
<text x="118.7" y="52.6">4k7</text>
<text x="151.9" y="50" transform="rotate(-90 151.9 50)">GND</text>
<text x="41" y="58.9">10uF</text>
<text x="41" y="55.2">C26</text>
<text x="105.2" y="54.4" transform="rotate(-90 105.2 54.4)">TSTR_3V3</text>
<text x="118.3" y="56">R72</text>
<text x="135.1" y="58.1" transform="rotate(-90 135.1 58.1)">C21</text>
<text x="137.2" y="57.3" transform="rotate(-90 137.2 57.3)">TSTR_SCL</text>
<text x="138.7" y="58.1" transform="rotate(-90 138.7 58.1)">0.1uF</text>
<text x="38.1" y="64.7">GND</text>
<text x="104.1" y="64.7">LDO3_SH+</text>
<text x="125.2" y="65.4">R5</text>
<text x="150" y="62.8" transform="rotate(-90 150 62.8)">TSTR_SDA</text>
<text x="209.9" y="64.4">C23</text>
<text x="251" y="62.8">TSTR_3V3</text>
<text x="255.7" y="64.4">C24</text>
<text x="43.6" y="70.2">LDO3_ENABLE</text>
<text x="114.4" y="71.7">10uF</text>
<text x="114.4" y="68.1">C4</text>
<text x="135.3" y="66.5">LDO3</text>
<text x="209.9" y="68.1">1uF</text>
<text x="255.7" y="68.1">1uF</text>
<text x="10.5" y="75.7">POWER_JACKPTH</text>
<text x="59" y="74" transform="rotate(-90 59 74)">4k7</text>
<text x="62.4" y="75.3" transform="rotate(-90 62.4 75.3)">R139</text>
<text x="103.1" y="72.9" transform="rotate(-90 103.1 72.9)">R137</text>
<text x="10.5" y="83">JP5</text>
<text x="103.1" y="83.9" transform="rotate(-90 103.1 83.9)">R138</text>
<text x="111.5" y="79.4">GND</text>
<text x="217.9" y="81.2">GND</text>
<text x="25.7" y="84.1" transform="rotate(-90 25.7 84.1)">F1</text>
<text x="65.6" y="84.9">GND</text>
<text x="102.3" y="88.5">GND</text>
<text x="181.2" y="92.2" transform="rotate(-90 181.2 92.2)">GND</text>
<text x="17.9" y="97.7">GND</text>
<text x="25.7" y="98.6">S1</text>
<text x="134.6" y="98.4" transform="rotate(-90 134.6 98.4)">TSTR_3V3</text>
<text x="145.8" y="100.1">R73</text>
<text x="146.2" y="96.6">4k7</text>
<text x="167.8" y="101.9">R74</text>
<text x="168.3" y="98.4">4k7</text>
<text x="41" y="104.8">C25</text>
<text x="106" y="105">LDO2_SH+</text>
<text x="140.8" y="105">LDO2_SH+</text>
<text x="144.2" y="102.1" transform="rotate(-90 144.2 102.1)">C12</text>
<text x="147.9" y="102.1" transform="rotate(-90 147.9 102.1)">0.1uF</text>
<text x="150.9" y="105.8">R6</text>
<text x="161" y="106.9">LDO2</text>
<text x="164.7" y="103.2" transform="rotate(-90 164.7 103.2)">TSTR_SCL</text>
<text x="41" y="108.4">10uF</text>
<text x="45.4" y="110.5">LDO2_ENABLE</text>
<text x="104.9" y="113.3" transform="rotate(-90 104.9 113.3)">R37</text>
<text x="112.6" y="112.1">10uF</text>
<text x="112.6" y="108.4">C2</text>
<text x="38.1" y="116">GND</text>
<text x="60.8" y="114.3" transform="rotate(-90 60.8 114.3)">4k7</text>
<text x="64.3" y="115.7" transform="rotate(-90 64.3 115.7)">R136</text>
<text x="109.6" y="119.7">GND</text>
<text x="67.4" y="125.2">GND</text>
<text x="104.9" y="124.3" transform="rotate(-90 104.9 124.3)">R116</text>
<text x="129.8" y="123.4" transform="rotate(-90 129.8 123.4)">TSTR_SDA</text>
<text x="104.1" y="128.9">GND</text>
<text x="114.4" y="153.5" transform="rotate(-90 114.4 153.5)">TSTR_3V3</text>
<text x="126" y="153.5">4k7</text>
<text x="149.9" y="155.3">4k7</text>
<text x="166.5" y="152.7" transform="rotate(-90 166.5 152.7)">GND</text>
<text x="125.6" y="156.9">R75</text>
<text x="125.9" y="159" transform="rotate(-90 125.9 159)">C10</text>
<text x="129.6" y="159" transform="rotate(-90 129.6 159)">0.1uF</text>
<text x="149.5" y="158.8">R76</text>
<text x="144.5" y="165.6" transform="rotate(-90 144.5 165.6)">TSTR_SCL</text>
<text x="37.3" y="172.6">10uF</text>
<text x="37.3" y="169">C5</text>
<text x="106" y="169.2">LDO1_SH+</text>
<text x="112.6" y="172.6">C1</text>
<text x="132.6" y="170">R16</text>
<text x="150" y="169.2">LDO1</text>
<text x="41.7" y="174.7">LDO1_ENABLE</text>
<text x="62.6" y="178.5" transform="rotate(-90 62.6 178.5)">4k7</text>
<text x="66.1" y="179" transform="rotate(-90 66.1 179)">R36</text>
<text x="104.9" y="177.5" transform="rotate(-90 104.9 177.5)">R2</text>
<text x="112.6" y="176.3">10uF</text>
<text x="34.4" y="180.3">GND</text>
<text x="109.6" y="183.9">GND</text>
<text x="67.4" y="189.4">GND</text>
<text x="104.9" y="188.5" transform="rotate(-90 104.9 188.5)">R35</text>
<text x="104.1" y="193.1">GND</text>
</g>
<text font-size="1.8" fill="#820000" x="225.3" y="70.2">max: 16v 250mA</text>
<g font-size="1.5" fill="#808080">
<text x="237.4" y="20.4">4</text>
<text x="241.6" y="21.2">VS</text>
<text x="253.5" y="21.2">SDA</text>
<text x="260" y="20.4">6</text>
<text x="122.2" y="24.5" transform="rotate(-90 122.2 24.5)">6</text>
<text x="237.4" y="24.1">1</text>
<text x="237.4" y="25.9">2</text>
<text x="237.4" y="29.6">7</text>
<text x="241.6" y="24.9">VIN+</text>
<text x="241.6" y="26.7">VIN-</text>
<text x="123" y="31" transform="rotate(-90 123 31)">SDA</text>
<text x="237.4" y="31.4">8</text>
<text x="237.4" y="35.1">5</text>
<text x="241.6" y="30.4">A0</text>
<text x="241.6" y="32.2">A1</text>
<text x="241.6" y="35.9">SCL</text>
<text x="237.4" y="38.7">3</text>
<text x="241.6" y="39.5">GND</text>
<text x="122.2" y="47" transform="rotate(-90 122.2 47)">4</text>
<text x="123" y="42.8" transform="rotate(-90 123 42.8)">VS</text>
<text x="125.9" y="47" transform="rotate(-90 125.9 47)">1</text>
<text x="126.7" y="42.8" transform="rotate(-90 126.7 42.8)">VIN+</text>
<text x="127.7" y="47" transform="rotate(-90 127.7 47)">2</text>
<text x="128.5" y="42.8" transform="rotate(-90 128.5 42.8)">VIN-</text>
<text x="131.4" y="47" transform="rotate(-90 131.4 47)">7</text>
<text x="132.2" y="42.8" transform="rotate(-90 132.2 42.8)">A0</text>
<text x="133.2" y="47" transform="rotate(-90 133.2 47)">8</text>
<text x="134.1" y="42.8" transform="rotate(-90 134.1 42.8)">A1</text>
<text x="136.9" y="47" transform="rotate(-90 136.9 47)">5</text>
<text x="137.7" y="42.8" transform="rotate(-90 137.7 42.8)">SCL</text>
<text x="140.6" y="47" transform="rotate(-90 140.6 47)">3</text>
<text x="141.4" y="42.8" transform="rotate(-90 141.4 42.8)">GND</text>
<text x="220.9" y="62.6">3</text>
<text x="225.1" y="63.4">VIN</text>
<text x="235.9" y="63.4">VOUT</text>
<text x="243.5" y="62.6">2</text>
<text x="68.6" y="66.3">2</text>
<text x="68.6" y="69.9">1</text>
<text x="68.6" y="71.8">5</text>
<text x="72.8" y="67.1">IN</text>
<text x="72.8" y="70.7">SHDN</text>
<text x="84.5" y="67.1">OUT</text>
<text x="91.1" y="66.3">4</text>
<text x="149.8" y="66.7" transform="rotate(-90 149.8 66.7)">6</text>
<text x="220.9" y="66.3">1</text>
<text x="225.1" y="67.1">GND</text>
<text x="68.6" y="75.4">3</text>
<text x="68.6" y="77.3">6</text>
<text x="72.8" y="72.6">SENSE/ADJ</text>
<text x="72.8" y="76.2">GND_2</text>
<text x="150.6" y="73.2" transform="rotate(-90 150.6 73.2)">SDA</text>
<text x="72.8" y="78.1">GND</text>
<text x="149.8" y="89.2" transform="rotate(-90 149.8 89.2)">4</text>
<text x="150.6" y="85" transform="rotate(-90 150.6 85)">VS</text>
<text x="153.4" y="89.2" transform="rotate(-90 153.4 89.2)">1</text>
<text x="154.2" y="85" transform="rotate(-90 154.2 85)">VIN+</text>
<text x="155.3" y="89.2" transform="rotate(-90 155.3 89.2)">2</text>
<text x="156.1" y="85" transform="rotate(-90 156.1 85)">VIN-</text>
<text x="158.9" y="89.2" transform="rotate(-90 158.9 89.2)">7</text>
<text x="159.8" y="85" transform="rotate(-90 159.8 85)">A0</text>
<text x="160.8" y="89.2" transform="rotate(-90 160.8 89.2)">8</text>
<text x="161.6" y="85" transform="rotate(-90 161.6 85)">A1</text>
<text x="164.5" y="89.2" transform="rotate(-90 164.5 89.2)">5</text>
<text x="165.3" y="85" transform="rotate(-90 165.3 85)">SCL</text>
<text x="168.1" y="89.2" transform="rotate(-90 168.1 89.2)">3</text>
<text x="168.9" y="85" transform="rotate(-90 168.9 85)">GND</text>
<text x="24.1" y="104.8">2</text>
<text x="29.1" y="106.6">3</text>
<text x="29.1" y="102.9">1</text>
<text x="70.4" y="106.6">2</text>
<text x="74.6" y="107.4">IN</text>
<text x="86.4" y="107.4">OUT</text>
<text x="93" y="106.6">4</text>
<text x="70.4" y="110.3">1</text>
<text x="70.4" y="112.1">5</text>
<text x="74.6" y="111.1">SHDN</text>
<text x="74.6" y="112.9">SENSE/ADJ</text>
<text x="70.4" y="115.8">3</text>
<text x="70.4" y="117.6">6</text>
<text x="74.6" y="116.6">GND_2</text>
<text x="74.6" y="118.4">GND</text>
<text x="129.6" y="127.2" transform="rotate(-90 129.6 127.2)">6</text>
<text x="130.4" y="133.7" transform="rotate(-90 130.4 133.7)">SDA</text>
<text x="129.6" y="149.8" transform="rotate(-90 129.6 149.8)">4</text>
<text x="130.4" y="145.5" transform="rotate(-90 130.4 145.5)">VS</text>
<text x="133.2" y="149.8" transform="rotate(-90 133.2 149.8)">1</text>
<text x="134.1" y="145.5" transform="rotate(-90 134.1 145.5)">VIN+</text>
<text x="135.1" y="149.8" transform="rotate(-90 135.1 149.8)">2</text>
<text x="135.9" y="145.5" transform="rotate(-90 135.9 145.5)">VIN-</text>
<text x="138.8" y="149.8" transform="rotate(-90 138.8 149.8)">7</text>
<text x="139.6" y="145.5" transform="rotate(-90 139.6 145.5)">A0</text>
<text x="140.6" y="149.8" transform="rotate(-90 140.6 149.8)">8</text>
<text x="141.4" y="145.5" transform="rotate(-90 141.4 145.5)">A1</text>
<text x="144.3" y="149.8" transform="rotate(-90 144.3 149.8)">5</text>
<text x="145.1" y="145.5" transform="rotate(-90 145.1 145.5)">SCL</text>
<text x="147.9" y="149.8" transform="rotate(-90 147.9 149.8)">3</text>
<text x="148.7" y="145.5" transform="rotate(-90 148.7 145.5)">GND</text>
<text x="70.4" y="170.8">2</text>
<text x="74.6" y="171.6">IN</text>
<text x="86.4" y="171.6">OUT</text>
<text x="93" y="170.8">4</text>
<text x="70.4" y="174.5">1</text>
<text x="70.4" y="176.3">5</text>
<text x="70.4" y="180">3</text>
<text x="74.6" y="175.3">SHDN</text>
<text x="74.6" y="177.1">SENSE/ADJ</text>
<text x="70.4" y="181.8">6</text>
<text x="74.6" y="180.8">GND_2</text>
<text x="74.6" y="182.6">GND</text>
</g>
<g font-size="1.3" fill="#808080">
<text x="12.1" y="66.5">BINDING_POST</text>
<text x="18.7" y="71.1">JP12</text>
<text x="10.2" y="84.9">BINDING_POST</text>
<text x="16.8" y="89.5">JP13</text>
</g>
</svg>
